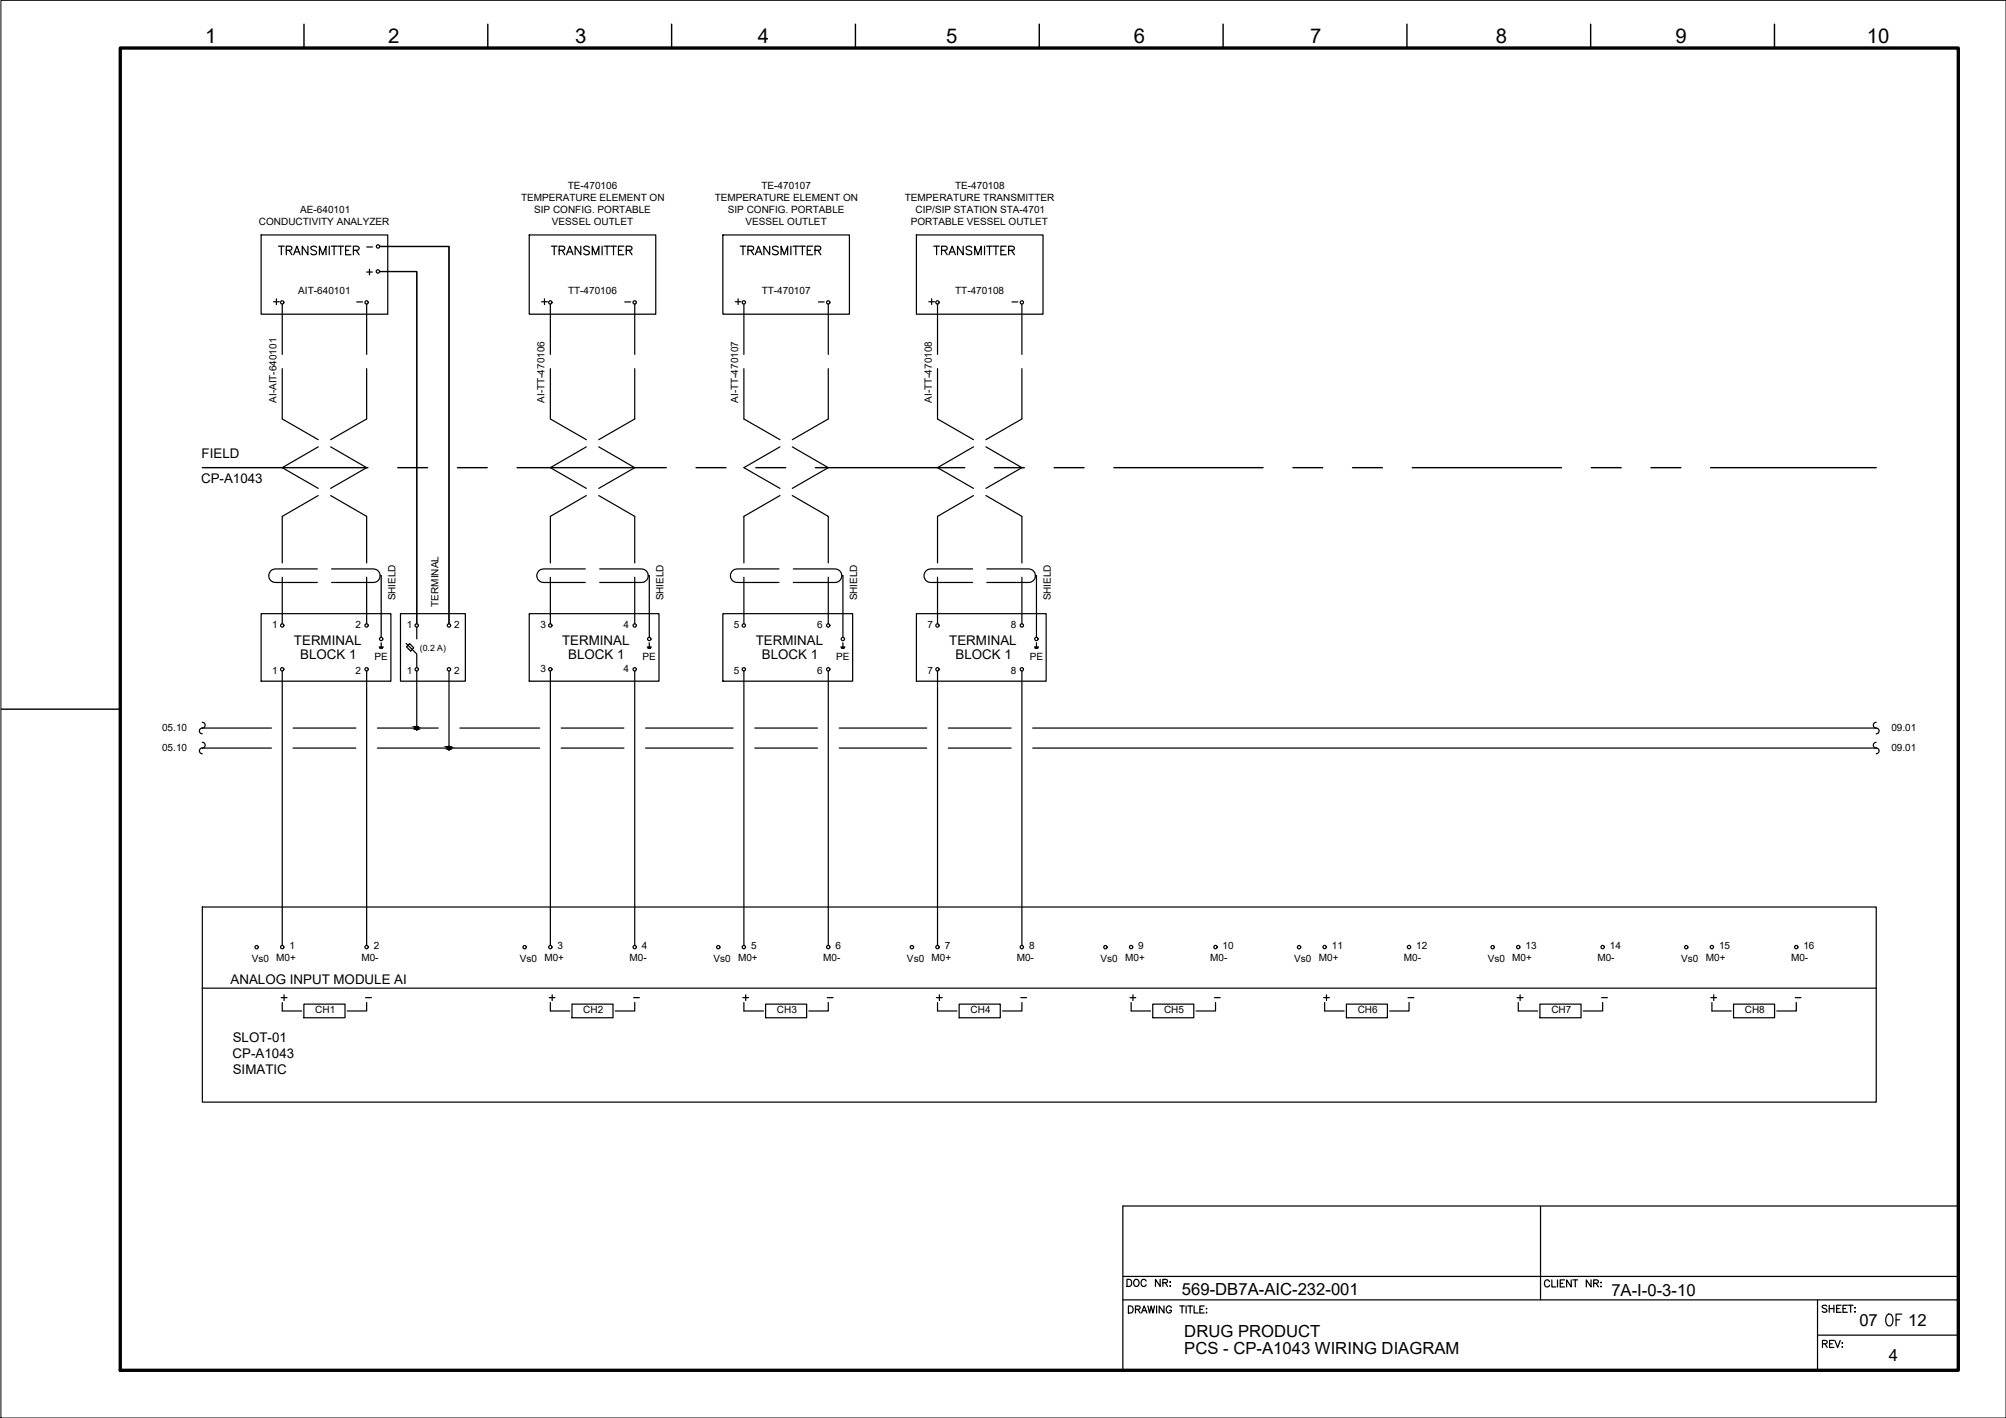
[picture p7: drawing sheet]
<svg xmlns="http://www.w3.org/2000/svg" width="420mm" height="297mm" viewBox="0 0 420 297" stroke-linecap="round" stroke-linejoin="round" font-family="sans-serif">
<!-- layer: G-TTLB-TTLB -->
<path d="M25.2 10.1h385v276.9h-385z" fill="none" stroke="#000" stroke-width=".7"/>
<!-- layer: G-TTLB-INDX -->
<path d="M63.7 5.1v5M102.2 5.1v5M140.7 5.1v5M179.2 5.1v5M217.7 5.1v5M256.2 5.1v5M294.7 5.1v5M333.2 5.1v5M371.7 5.1v5M.2 148.6h25" fill="none" stroke="#000" stroke-width=".3"/>
<!-- layer: LGSP IA4$0$LG_PLOT -->
<path d="M322.7 252.6v19.7M235.2 267.4h175M235.2 272.3h175M380.7 279.7h29.5M380.7 272.3v14.7M235.2 287h175" fill="none" stroke="#000" stroke-width=".25"/>
<!-- layer: LG_PLOT -->
<g fill="none" stroke="#000" stroke-width=".25">
<path d="M410.2 252.6h-175v34.4M236.1 268h.4a.8 .8 0 0 1 .5 .7 .8 .8 0 0 1-.5 .8h-.4zM236.3 273.6h.5a.78 .78 0 0 1 .6 .7 .78 .78 0 0 1-.6 .7h-.5zM237.7 268.1a.7 .7 0 0 1 .9 .6 .7 .7 0 0 1-.9 .7l-.3-.5 .1-.5zM237.8 274.3l.9-.1v-.5l-.9-.1v1.4M238.3 274.3l.5 .7M239.1 275l.5-1.4 .6 1.4M239.3 274.6h.7M240.1 268.4a.54 .54 0 0 0-.7-.4 .54 .54 0 0 0-.4 .6 .61 .61 0 0 0 .2 .8 .61 .61 0 0 0 .8-.1l.1-.2M240.4 273.6l.4 1.4 .3-1.4 .4 1.4 .3-1.4M242.3 273.6v1.4M243 268v1.5l-1-1.5v1.5"/>
<path d="M243.6 268.7l.8-.1 .1-.5-.9-.1v1.5M243.8 273.6v1.4l-1-1.4v1.4M244.1 268.7l.4 .8M245 268.6h.2zM245 269.4h.2zM245.3 273.9a.54 .54 0 0 0-.6-.3 .54 .54 0 0 0-.4 .5 .61 .61 0 0 0 .2 .8 .61 .61 0 0 0 .8-.1v-.3h-.3M247.1 273.6h1M247.6 273.6v1.4M248.4 273.6v1.4M248.8 273.6h1M249.3 273.6v1.4M250.1 273.6v1.4h.9"/>
<path d="M251.3 274.3h.6M252.2 273.6h-.9v1.4h.9M252.6 274.1h.2zM252.7 274.9v.1zM324.5 268.5a.54 .54 0 0 0-.6-.4 .54 .54 0 0 0-.4 .6 .6 .6 0 0 0 .2 .8 .6 .6 0 0 0 .8-.1v-.2M325 268.1v1.5h.9M326.2 268.1v1.5M326.8 268.8h.5M327.7 268.1h-.9v1.5h.9M329.1 268.1v1.5l-1-1.5v1.5M329.5 268.1h.9M329.9 268.1v1.5"/>
<path d="M333.2 268.1v1.5l-.9-1.5v1.5M333.8 268.8l.8-.1 .2-.2-.1-.2-.9-.2v1.5M334.3 268.8l.5 .8M335.3 268.6v.1zM335.3 269.4v.2zM382.6 273.6l-.3-.2-.6 .2v.3l.9 .4v.4a.63 .63 0 0 1-.9 0M383.1 273.4v1.5M383.1 274.1h1M384.1 273.4v1.5M384.7 274.1h.5M385.6 273.4h-.9v1.5h.9M386 274.1h.6"/>
<path d="M386.9 273.4h-.9v1.5h.9M387.1 273.4h1M387.6 273.4v1.5M388.5 274h.1zM388.5 274.8h.1zM381.7 281.5l.9-.1 .1-.3-.3-.3h-.7v1.5M382.2 281.5l.5 .8M383.2 281.5h.6M384.1 280.8h-.9v1.5h.9M384.3 280.8l.6 1.5 .5-1.5M385.8 281.4h.1zM385.9 282.1v.2z"/>
</g>
<!-- layer: I_TABS -->
<g fill="none" stroke="#000" stroke-width=".25">
<path d="M59.1 63.7v10.5M59.1 77.2v10.6l7.6 4.3M76.8 63.7v10.5M76.8 77.2v10.6l-7.5 4.3M115.3 63.7v10.5M115.3 77.2v10.6l7.5 4.3M132.9 63.7v10.5M132.9 77.2v10.6l-7.5 4.3M155.8 63.7v10.5M155.8 77.2v10.6l7.6 4.3M173.5 63.7v10.5M173.5 77.2v10.6l-7.6 4.3"/>
<path d="M196.4 63.7v10.5M196.4 77.2v10.6l7.5 4.3M214 63.7v10.5M214 77.2v10.6l-7.5 4.3M66.7 93.6l-7.6 4.4 7.6 4.3M69.3 93.6l7.5 4.4-7.5 4.3M122.8 93.6l-7.5 4.4 7.5 4.3M125.4 93.6l7.5 4.4-7.5 4.3M163.4 93.6l-7.6 4.4 7.6 4.3M165.9 93.6l7.6 4.4-7.6 4.3M203.9 93.6l-7.5 4.4 7.5 4.3M206.5 93.6l7.5 4.4-7.5 4.3"/>
<path d="M66.5 119.2h-8.8a1.42 1.42 0 0 0-1.4 1.4 1.42 1.42 0 0 0 1.4 1.4h8.8M66.7 103.8l-7.6 4.4v9.7M69.3 103.8l7.5 4.4v9.7M69.4 119.2h8.8a1.42 1.42 0 0 1 1.4 1.4 1.42 1.42 0 0 1-1.4 1.4h-8.8M122.6 119.2h-8.7a1.42 1.42 0 0 0-1.5 1.4 1.42 1.42 0 0 0 1.5 1.4h8.7M122.8 103.8l-7.5 4.4v9.7M125.4 103.8l7.5 4.4v9.7M125.6 119.2h8.7a1.42 1.42 0 0 1 1.5 1.4 1.42 1.42 0 0 1-1.5 1.4h-8.7M163.2 119.2h-8.8a1.42 1.42 0 0 0-1.4 1.4 1.42 1.42 0 0 0 1.4 1.4h8.8M163.4 103.8l-7.6 4.4v9.7M165.9 103.8l7.6 4.4v9.7M166.2 119.2h8.7a1.42 1.42 0 0 1 1.4 1.4 1.42 1.42 0 0 1-1.4 1.4h-8.7"/>
<path d="M203.7 119.2h-8.8a1.42 1.42 0 0 0-1.4 1.4 1.42 1.42 0 0 0 1.4 1.4h8.8M203.9 103.8l-7.5 4.4v9.7M206.5 103.8l7.5 4.4v9.7M206.7 119.2h8.8a1.42 1.42 0 0 1 1.4 1.4 1.42 1.42 0 0 1-1.4 1.4h-8.8M59.1 120.9v9.8M76.8 120.9v9.8M79.6 120.6h.2v12.9M115.3 120.9v9.8M132.9 120.9v9.8M135.8 120.6h.2v12.9M155.8 120.9v9.8M173.5 120.9v9.8"/>
<path d="M176.3 120.6h.3v12.9M196.4 120.9v9.8M214 120.9v9.8M216.9 120.6h.2v12.9"/>
</g>
<!-- layer: I_DATA -->
<g fill="none" stroke="#000" stroke-width=".25">
<path d="M54.7 49.2h26.5v16.6h-26.5zM58.3 51.6h1.2M58.9 51.6v1.8M60 52.4h1l.2-.3-.1-.4-.4-.1h-.7v1.8M60.6 52.4l.6 1M61.5 53.4l.7-1.8 .7 1.8M61.8 52.8h.8M64.5 51.6v1.8l-1.2-1.8v1.8M66.3 51.8a.67 .67 0 0 0-.7-.3 .67 .67 0 0 0-.5 .5l.2 .3 .8 .3 .2 .5a.78 .78 0 0 1-1.2 0M66.9 53.4v-1.8l.7 1.8 .7-1.8v1.8M69 51.6v1.8M69.4 51.6h1.2"/>
<path d="M70 51.6v1.8M70.8 51.6h1.2M71.4 51.6v1.8M72.4 52.4h.7M73.5 51.6h-1.1v1.8h1.1M74 52.4h1l.2-.5-.4-.3h-.8v1.8M74.6 52.4l.6 1M110.8 49.2h26.6v16.6h-26.6zM115.5 51.6h1.2M116.1 51.6v1.8M117.1 52.4h1l.2-.3-.1-.4-.3-.1h-.8v1.8M117.7 52.4l.6 1"/>
<path d="M118.7 53.4l.6-1.8 .7 1.8M118.9 52.8h.9M121.6 51.6v1.8l-1.1-1.8v1.8M123.4 51.8a.67 .67 0 0 0-.6-.3 .67 .67 0 0 0-.5 .5l.1 .3 .9 .3 .1 .5a.78 .78 0 0 1-1.1 0M124.1 53.4v-1.8l.6 1.8 .7-1.8v1.8M126.1 51.6v1.8M126.5 51.6h1.2M127.1 51.6v1.8M127.9 51.6h1.2M128.5 51.6v1.8M129.5 52.4h.7M130.7 51.6h-1.2v1.8h1.2"/>
<path d="M131.2 52.4h1l.2-.5-.5-.3h-.7v1.8M131.8 52.4l.6 1M151.4 49.2h26.5v16.6h-26.5zM155 51.6h1.2M155.6 51.6v1.8M156.7 52.4h1l.2-.3-.1-.4-.4-.1h-.7v1.8M157.2 52.4l.7 1M158.2 53.4l.7-1.8 .7 1.8M158.5 52.8h.8M161.2 51.6v1.8l-1.2-1.8v1.8M163 51.8a.68 .68 0 0 0-1.2 .2l.2 .3 .8 .3 .2 .5a.81 .81 0 0 1-1.2 0M163.6 53.4v-1.8l.7 1.8 .7-1.8v1.8"/>
<path d="M165.7 51.6v1.8M166.1 51.6h1.2M166.7 51.6v1.8M167.4 51.6h1.3M168.1 51.6v1.8M169.1 52.4h.7M170.2 51.6h-1.1v1.8h1.1M170.7 52.4h1l.2-.3-.1-.4-.3-.1h-.8v1.8M171.3 52.4l.6 1M191.9 49.2h26.6v16.6h-26.6zM195.6 51.6h1.2M196.2 51.6v1.8"/>
<path d="M197.2 52.4h1l.2-.3-.1-.4-.3-.1h-.8v1.8M197.8 52.4l.6 1M198.8 53.4l.6-1.8 .7 1.8M199 52.8h.9M201.7 51.6v1.8l-1.1-1.8v1.8M203.5 51.8a.67 .67 0 0 0-.6-.3 .67 .67 0 0 0-.5 .5l.1 .3 .9 .3 .1 .5a.78 .78 0 0 1-1.1 0M204.2 53.4v-1.8l.6 1.8 .7-1.8v1.8M206.2 51.6v1.8M206.6 51.6h1.2M207.2 51.6v1.8M208 51.6h1.2M208.6 51.6v1.8"/>
<path d="M209.6 52.4h.7M210.8 51.6h-1.2v1.8h1.2M211.3 52.4h1l.2-.5-.5-.3h-.7v1.8M211.9 52.4l.6 1M54.7 128.6h27.2v14.1h-27.2zM79.4 135.5h.9M79.5 135.7h.7M79.6 135.8h.5M79.8 134.6v.9M83.9 128.6h13.6v14.1h-13.6zM110.8 128.6h27.2v14.1h-27.2zM135.6 135.5h.8"/>
<path d="M135.7 135.7h.6M135.7 135.8h.6M136 134.6v.9M151.4 128.6h27.2v14.1h-27.2zM176.1 135.5h.9M176.2 135.7h.7M176.3 135.8h.5M176.6 134.6v.9M191.9 128.6h27.2v14.1h-27.2zM216.7 135.5h.8M216.7 135.7h.7M216.8 135.8h.6"/>
<path d="M217.1 134.6v.9M42.4 190h350.6v40.9h-350.6zM59.1 211.8h4.1M63.6 210.3h8.7v2.9h-8.7zM76.8 210v1.8h-4.1M115 209h1.2M115.3 210v1.8h4M115.7 208.4v1.2M119.8 210.3h8.6v2.9h-8.6zM132.9 210v1.8h-4M155.6 209h1.2M155.8 210v1.8h4.1"/>
<path d="M156.2 208.4v1.2M160.4 210.3h8.6v2.9h-8.6zM173.5 210v1.8h-4.1M196.4 211.8h4M200.9 210.3h8.6v2.9h-8.6zM214 210v1.8h-4M236.9 211.8h4.1M241.4 210.3h8.6v2.9h-8.6zM254.6 210v1.8h-4.1M277.2 209h1.2M277.5 210v1.8h4M277.8 208.4v1.2"/>
<path d="M282 210.3h8.6v2.9h-8.6zM295.1 210v1.8h-4M318 211.8h4.1M322.5 210.3h8.7v2.9h-8.7zM335.7 210v1.8h-4.1M358.6 211.8h4M363.1 210.3h8.6v2.9h-8.6zM376.2 210v1.8h-4"/>
<circle cx="59.1" cy="131" r=".35"/>
<circle cx="76.8" cy="131" r=".35"/>
<circle cx="79.8" cy="133.9" r=".35"/>
<circle cx="87.3" cy="131" r=".35"/>
<circle cx="94" cy="131" r=".35"/>
<circle cx="115.3" cy="131" r=".35"/>
<circle cx="132.9" cy="131" r=".35"/>
<circle cx="136" cy="133.9" r=".35"/>
<circle cx="155.8" cy="131" r=".35"/>
<circle cx="173.5" cy="131" r=".35"/>
<circle cx="176.5" cy="133.9" r=".35"/>
<circle cx="196.4" cy="131" r=".35"/>
<circle cx="214" cy="131" r=".35"/>
<circle cx="217.1" cy="133.9" r=".35"/>
<circle cx="59.1" cy="140.2" r=".35"/>
<circle cx="76.8" cy="140.2" r=".35"/>
<circle cx="87.3" cy="140.2" r=".35"/>
<circle cx="94" cy="140.2" r=".35"/>
<circle cx="115.3" cy="140.2" r=".35"/>
<circle cx="132.9" cy="140.2" r=".35"/>
<circle cx="155.8" cy="140.2" r=".35"/>
<circle cx="173.5" cy="140.2" r=".35"/>
<circle cx="196.4" cy="140.2" r=".35"/>
<circle cx="214" cy="140.2" r=".35"/>
<circle cx="53.8" cy="198.4" r=".35"/>
<circle cx="59.1" cy="198.4" r=".35"/>
<circle cx="76.8" cy="198.4" r=".35"/>
<circle cx="109.9" cy="198.4" r=".35"/>
<circle cx="115.3" cy="198.4" r=".35"/>
<circle cx="132.9" cy="198.4" r=".35"/>
<circle cx="150.4" cy="198.4" r=".35"/>
<circle cx="155.8" cy="198.4" r=".35"/>
<circle cx="173.5" cy="198.4" r=".35"/>
<circle cx="191" cy="198.4" r=".35"/>
<circle cx="196.4" cy="198.4" r=".35"/>
<circle cx="214" cy="198.4" r=".35"/>
<circle cx="231.5" cy="198.4" r=".35"/>
<circle cx="236.9" cy="198.4" r=".35"/>
<circle cx="254.6" cy="198.4" r=".35"/>
<circle cx="272.1" cy="198.4" r=".35"/>
<circle cx="277.4" cy="198.4" r=".35"/>
<circle cx="295.1" cy="198.4" r=".35"/>
<circle cx="312.6" cy="198.4" r=".35"/>
<circle cx="318" cy="198.4" r=".35"/>
<circle cx="335.7" cy="198.4" r=".35"/>
<circle cx="353.2" cy="198.4" r=".35"/>
<circle cx="358.6" cy="198.4" r=".35"/>
<circle cx="376.2" cy="198.4" r=".35"/>
</g>
<!-- layer: I_El_CTRL -->
<g fill="none" stroke="#000" stroke-width=".25">
<path d="M79.5 56.9h7.8v73.8M79.5 51.6h14.5v79.1M42.4 151.3a.64 .64 0 0 1 .6 .8 .64 .64 0 0 1-.9 .5 .6 .6 0 0 0-.3 .6 .6 .6 0 0 0 .6 .5M42.4 155.5a.6 .6 0 0 1 .6 .6 .6 .6 0 0 1-.6 .6M42.4 156.7a.6 .6 0 0 0-.6 .6 .6 .6 0 0 0 .6 .6M59.1 140.6v57.4M76.8 140.6v57.4M115.3 140.6v57.4M132.9 140.6v57.4M155.8 140.6v57.4M173.5 140.6v57.4M196.4 140.6v57.4"/>
<path d="M214 140.6v57.4M393 151.3a.64 .64 0 0 0-.6 .8 .64 .64 0 0 0 .8 .5 .6 .6 0 0 1 .4 .6 .6 .6 0 0 1-.6 .5M393 155.5a.6 .6 0 0 0-.6 .6 .6 .6 0 0 0 .6 .6M393 156.7a.6 .6 0 0 1 .6 .6 .6 .6 0 0 1-.6 .6"/>
</g>
<!-- layer: EI-CTRL -->
<path d="M85.1 134.8l2.2 2.2v2.9M85.8 134.8l.9 .9-.7 .7-.9-.9zM87.3 131.4v2.4M42.4 207h350.6" fill="none" stroke="#000" stroke-width=".25"/>
<!-- layer: I_LIMIT_LINE -->
<g fill="none" stroke="#000" stroke-width=".3">
<path d="M42.4 98h34.6M83.3 98h6.3M95.8 98h6.2M108.3 98h31.3M145.8 98h6.3M158.3 98h6.2M170.8 98h31.3M208.3 98h6.2M220.8 98h6.3M233.3 98h31.2M270.8 98h6.3M283.3 98h6.2"/>
<path d="M295.8 98h31.2M333.3 98h6.3M345.8 98h6.2M358.3 98h34.7"/>
</g>
<!-- layer: I_EL_BLUE -->
<g fill="none" stroke="#000" stroke-width=".25">
<path d="M42.4 152.5h14.5M61.4 152.5h13.1M79.1 152.5h12.7M87.3 140.6v11.9M96.3 152.5h16.7M117.5 152.5h13.2M135.2 152.5h18.3M158.1 152.5h13.1M175.8 152.5h18.3M198.6 152.5h13.2M216.3 152.5h176.7"/>
<circle cx="87.3" cy="152.5" r=".35"/>
</g>
<!-- layer: I_EL_WHITE -->
<g fill="none" stroke="#000" stroke-width=".25">
<path d="M42.4 156.7h14.5M61.4 156.7h13.1M79.1 156.7h33.9M94 140.6v15.7M117.5 156.7h13.2M135.2 156.7h18.3M158.1 156.7h13.1M175.8 156.7h18.3M198.6 156.7h13.2M216.3 156.7h176.7"/>
<circle cx="94" cy="156.7" r=".35"/>
</g>
<g fill="#000" stroke="#000" stroke-width=".21">
<path d="M93.9 156.4h.1z"/>
<path d="M93.9 156.4h.1zM93.9 156.4h.1z"/>
<path d="M93.9 156.4h.1zM93.8 156.4h.2z"/>
<path d="M93.8 156.4l.2 .1zM93.8 156.4l.2 .1z"/>
<path d="M93.8 156.5l.2 .1zM93.8 156.5l.2 .1z"/>
<path d="M93.7 156.6h.3zM93.7 156.6h.3z"/>
<path d="M93.7 156.6l.3 .1zM93.7 156.6l.3 .1z"/>
<path d="M94 156.4h.2zM94 156.4h.2z"/>
<path d="M94 157h.1zM94 157l.1 .1z"/>
<path d="M94 156.4h.3zM94 156.4h.3z"/>
<path d="M93.9 157h.3zM93.9 157h.2z"/>
<path d="M94 156.4h.3zM94 156.4h.3z"/>
<path d="M93.8 157h.5zM93.8 157h.4z"/>
<path d="M94 156.4l.3 .1zM94 156.4l.3 .1z"/>
<path d="M93.8 156.9h.5zM93.8 156.9l.5 .1z"/>
<path d="M94 156.5l.4 .1zM94 156.5l.4 .1z"/>
<path d="M93.7 156.9h.7zM93.7 156.9h.6z"/>
<path d="M94 156.6h.4zM94 156.6h.4z"/>
<path d="M93.7 156.8h.7zM93.7 156.8l.7 .1z"/>
<path d="M94 156.6l.4 .1zM94 156.6l.4 .1z"/>
<path d="M93.7 156.7l.7 .1zM93.7 156.7l.7 .1z"/>
<path d="M93.7 156.8h.7zM93.7 156.8h.7z"/>
</g>
<!-- layer: I_EL_BLUE -->
<g fill="#000" stroke="#000" stroke-width=".21">
<path d="M87.2 152.2h.1z"/>
<path d="M87.2 152.2h.1zM87.1 152.2h.2z"/>
<path d="M87.1 152.2l.2 .1zM87.1 152.2l.2 .1z"/>
<path d="M87.1 152.3h.2zM87.1 152.3h.2z"/>
<path d="M87 152.3l.3 .1zM87 152.3l.3 .1z"/>
<path d="M87 152.4h.3zM87 152.4h.3z"/>
<path d="M87 152.4l.3 .1zM87 152.4l.3 .1z"/>
<path d="M87.3 152.2h.1zM87.3 152.2h.1z"/>
<path d="M87.2 152.9h.2zM87.2 152.9h.1z"/>
<path d="M87.3 152.2h.2zM87.3 152.2h.2z"/>
<path d="M87.1 152.8h.4zM87.1 152.8l.3 .1z"/>
<path d="M87.3 152.2l.2 .1zM87.3 152.2l.2 .1z"/>
<path d="M87.1 152.8h.4zM87.1 152.8h.4z"/>
<path d="M87.3 152.3h.3zM87.3 152.3h.3z"/>
<path d="M87 152.8h.6zM87 152.8h.5z"/>
<path d="M87.3 152.3l.3 .1zM87.3 152.3l.3 .1z"/>
<path d="M87 152.7h.6zM87 152.7l.6 .1z"/>
<path d="M87.3 152.4h.4zM87.3 152.4h.4z"/>
<path d="M87 152.6h.6zM87 152.6l.6 .1z"/>
<path d="M87.3 152.4l.4 .1zM87.3 152.4l.4 .1z"/>
<path d="M87 152.5l.7 .1zM87 152.5l.7 .1z"/>
<path d="M87 152.6h.7zM87 152.6h.6z"/>
</g>
<!-- layer: VP -->
<path d="M.2 .1h420v296.9h-420z" fill="none" stroke="#000" stroke-width=".21"/>
<text font-size="5.7" x="394.1" y="279">OF</text>
<g font-size="4.4">
<text x="75.8" y="58.9">+</text>
<text x="57.9" y="211">+</text>
<text x="195.1" y="211">+</text>
<text x="235.7" y="211">+</text>
<text x="316.8" y="211">+</text>
<text x="357.4" y="211">+</text>
</g>
<g font-size="4.3">
<text x="43" y="9">1</text>
<text x="81.3" y="9">2</text>
<text x="120.5" y="9">3</text>
<text x="158.7" y="9">4</text>
<text x="198.2" y="9">5</text>
<text x="237.5" y="9">6</text>
<text x="274.4" y="9">7</text>
<text x="313.3" y="9">8</text>
<text x="350.9" y="9">9</text>
<text x="391" y="9">10</text>
</g>
<g font-size="4">
<text x="56.4" y="64.9">+</text>
<text x="112.5" y="64.9">+</text>
<text x="153.1" y="64.9">+</text>
<text x="193.7" y="64.9">+</text>
</g>
<g font-size="3.5">
<text x="247.5" y="271.3">569-DB7A-AIC-232-001</text>
<text x="337.5" y="271.4">7A-I-0-3-10</text>
<text x="248.1" y="280.1">DRUG PRODUCT</text>
<text x="389.4" y="277.7">07</text>
<text x="399.6" y="277.7">12</text>
<text x="248.1" y="283.7">PCS - CP-A1043 WIRING DIAGRAM</text>
<text x="395.6" y="285">4</text>
</g>
<g font-size="2.8">
<text x="42.2" y="96">FIELD</text>
<text x="42.1" y="101.1">CP-A1043</text>
<text x="61.6" y="135.1">TERMINAL</text>
<text x="117.7" y="135.1">TERMINAL</text>
<text x="158.3" y="135.1">TERMINAL</text>
<text x="198.8" y="135.1">TERMINAL</text>
<text x="62.9" y="138.1">BLOCK 1</text>
<text x="119" y="138.1">BLOCK 1</text>
<text x="159.6" y="138.1">BLOCK 1</text>
<text x="200.1" y="138.1">BLOCK 1</text>
<text x="48.3" y="206.2">ANALOG INPUT MODULE AI</text>
<text x="48.7" y="221.6">CP-A1043</text>
<text x="48.7" y="218.3">SLOT-01</text>
<text x="48.7" y="225">SIMATIC</text>
</g>
<g font-size="2.6">
<text x="75.8" y="52.9">-</text>
<text x="73.7" y="64.6">-</text>
<text x="129.8" y="64.6">-</text>
<text x="170.4" y="64.6">-</text>
<text x="211" y="64.6">-</text>
<text x="75.8" y="210.3">-</text>
<text x="131.9" y="210.3">-</text>
<text x="172.5" y="210.3">-</text>
<text x="213.1" y="210.3">-</text>
<text x="253.6" y="210.3">-</text>
<text x="293.9" y="210.3">-</text>
<text x="334.4" y="210.3">-</text>
<text x="375" y="210.3">-</text>
</g>
<g font-size="2.1">
<text x="118.9" y="39.6">TE-470106</text>
<text x="159.5" y="39.6">TE-470107</text>
<text x="200" y="39.6">TE-470108</text>
<text x="54.2" y="47.2">CONDUCTIVITY ANALYZER</text>
<text x="62.9" y="44.7">AE-640101</text>
<text x="109.2" y="42.1">TEMPERATURE ELEMENT ON</text>
<text x="111.9" y="44.7">SIP CONFIG. PORTABLE</text>
<text x="115.6" y="47.2">VESSEL OUTLET</text>
<text x="149.7" y="42.1">TEMPERATURE ELEMENT ON</text>
<text x="152.4" y="44.7">SIP CONFIG. PORTABLE</text>
<text x="156.2" y="47.2">VESSEL OUTLET</text>
<text x="189.5" y="42.1">TEMPERATURE TRANSMITTER</text>
<text x="190.8" y="47.2">PORTABLE VESSEL OUTLET</text>
<text x="191.8" y="44.7">CIP/SIP STATION STA-4701</text>
<text x="62.5" y="61.7">AIT-640101</text>
<text x="119" y="61.7">TT-470106</text>
<text x="159.5" y="61.7">TT-470107</text>
<text x="200.1" y="61.7">TT-470108</text>
<text x="57.9" y="84.4" transform="rotate(-90 57.9 84.4)">AI-AIT-640101</text>
<text x="114.1" y="84.4" transform="rotate(-90 114.1 84.4)">AI-TT-470106</text>
<text x="154.6" y="84.4" transform="rotate(-90 154.6 84.4)">AI-TT-470107</text>
<text x="195.2" y="84.4" transform="rotate(-90 195.2 84.4)">AI-TT-470108</text>
<text x="82.8" y="125.8" transform="rotate(-90 82.8 125.8)">SHIELD</text>
<text x="139" y="125.8" transform="rotate(-90 139 125.8)">SHIELD</text>
<text x="179.5" y="125.8" transform="rotate(-90 179.5 125.8)">SHIELD</text>
<text x="220.1" y="125.8" transform="rotate(-90 220.1 125.8)">SHIELD</text>
<text x="57" y="131.6">1</text>
<text x="74.4" y="131.6">2</text>
<text x="85.2" y="131.6">1</text>
<text x="91.8" y="127.1" transform="rotate(-90 91.8 127.1)">TERMINAL</text>
<text x="95.1" y="131.6">2</text>
<text x="113.2" y="131.6">3</text>
<text x="130.6" y="131.6">4</text>
<text x="153.7" y="131.6">5</text>
<text x="171.1" y="131.6">6</text>
<text x="194.3" y="131.6">7</text>
<text x="211.7" y="131.6">8</text>
<text x="57" y="141.2">1</text>
<text x="74.4" y="141.1">2</text>
<text x="78.4" y="138.2">PE</text>
<text x="85.2" y="141.2">1</text>
<text x="95.1" y="141.2">2</text>
<text x="113.2" y="140.7">3</text>
<text x="130.6" y="140.7">4</text>
<text x="134.6" y="138.2">PE</text>
<text x="153.7" y="141.1">5</text>
<text x="171.1" y="141.1">6</text>
<text x="175.2" y="138.2">PE</text>
<text x="194.3" y="141.1">7</text>
<text x="211.7" y="141.1">8</text>
<text x="215.7" y="138.2">PE</text>
<text x="34" y="153.1">05.10</text>
<text x="396.2" y="153.1">09.01</text>
<text x="34" y="157.3">05.10</text>
<text x="396.2" y="157.3">09.01</text>
<text x="52.7" y="201.4">Vs0</text>
<text x="57.9" y="201.4">M0+</text>
<text x="60.6" y="198.8">1</text>
<text x="75.7" y="201.4">M0-</text>
<text x="78.3" y="198.8">2</text>
<text x="108.9" y="201.4">Vs0</text>
<text x="114" y="201.4">M0+</text>
<text x="116.8" y="198.8">3</text>
<text x="131.8" y="201.4">M0-</text>
<text x="134.4" y="198.8">4</text>
<text x="149.4" y="201.4">Vs0</text>
<text x="154.6" y="201.4">M0+</text>
<text x="157.3" y="198.8">5</text>
<text x="172.4" y="201.4">M0-</text>
<text x="175" y="198.8">6</text>
<text x="190" y="201.4">Vs0</text>
<text x="195.1" y="201.4">M0+</text>
<text x="197.9" y="198.8">7</text>
<text x="213" y="201.4">M0-</text>
<text x="215.5" y="198.8">8</text>
<text x="230.5" y="201.4">Vs0</text>
<text x="235.7" y="201.4">M0+</text>
<text x="238.4" y="198.8">9</text>
<text x="253.5" y="201.4">M0-</text>
<text x="256.1" y="198.8">10</text>
<text x="271.1" y="201.4">Vs0</text>
<text x="276.2" y="201.4">M0+</text>
<text x="279" y="198.8">11</text>
<text x="294" y="201.4">M0-</text>
<text x="296.6" y="198.8">12</text>
<text x="311.6" y="201.4">Vs0</text>
<text x="316.8" y="201.4">M0+</text>
<text x="319.5" y="198.8">13</text>
<text x="334.6" y="201.4">M0-</text>
<text x="337.2" y="198.8">14</text>
<text x="352.1" y="201.4">Vs0</text>
<text x="357.3" y="201.4">M0+</text>
<text x="360.1" y="198.8">15</text>
<text x="375.1" y="201.4">M0-</text>
<text x="377.7" y="198.8">16</text>
<text x="66" y="212.2">CH1</text>
<text x="122.2" y="212.2">CH2</text>
<text x="162.7" y="212.2">CH3</text>
<text x="203.3" y="212.2">CH4</text>
<text x="243.8" y="212.2">CH5</text>
<text x="284.4" y="212.2">CH6</text>
<text x="324.9" y="212.2">CH7</text>
<text x="365.5" y="212.2">CH8</text>
</g>
<text font-size="1.8" x="87.9" y="136.3">(0.2 A)</text>
</svg>
